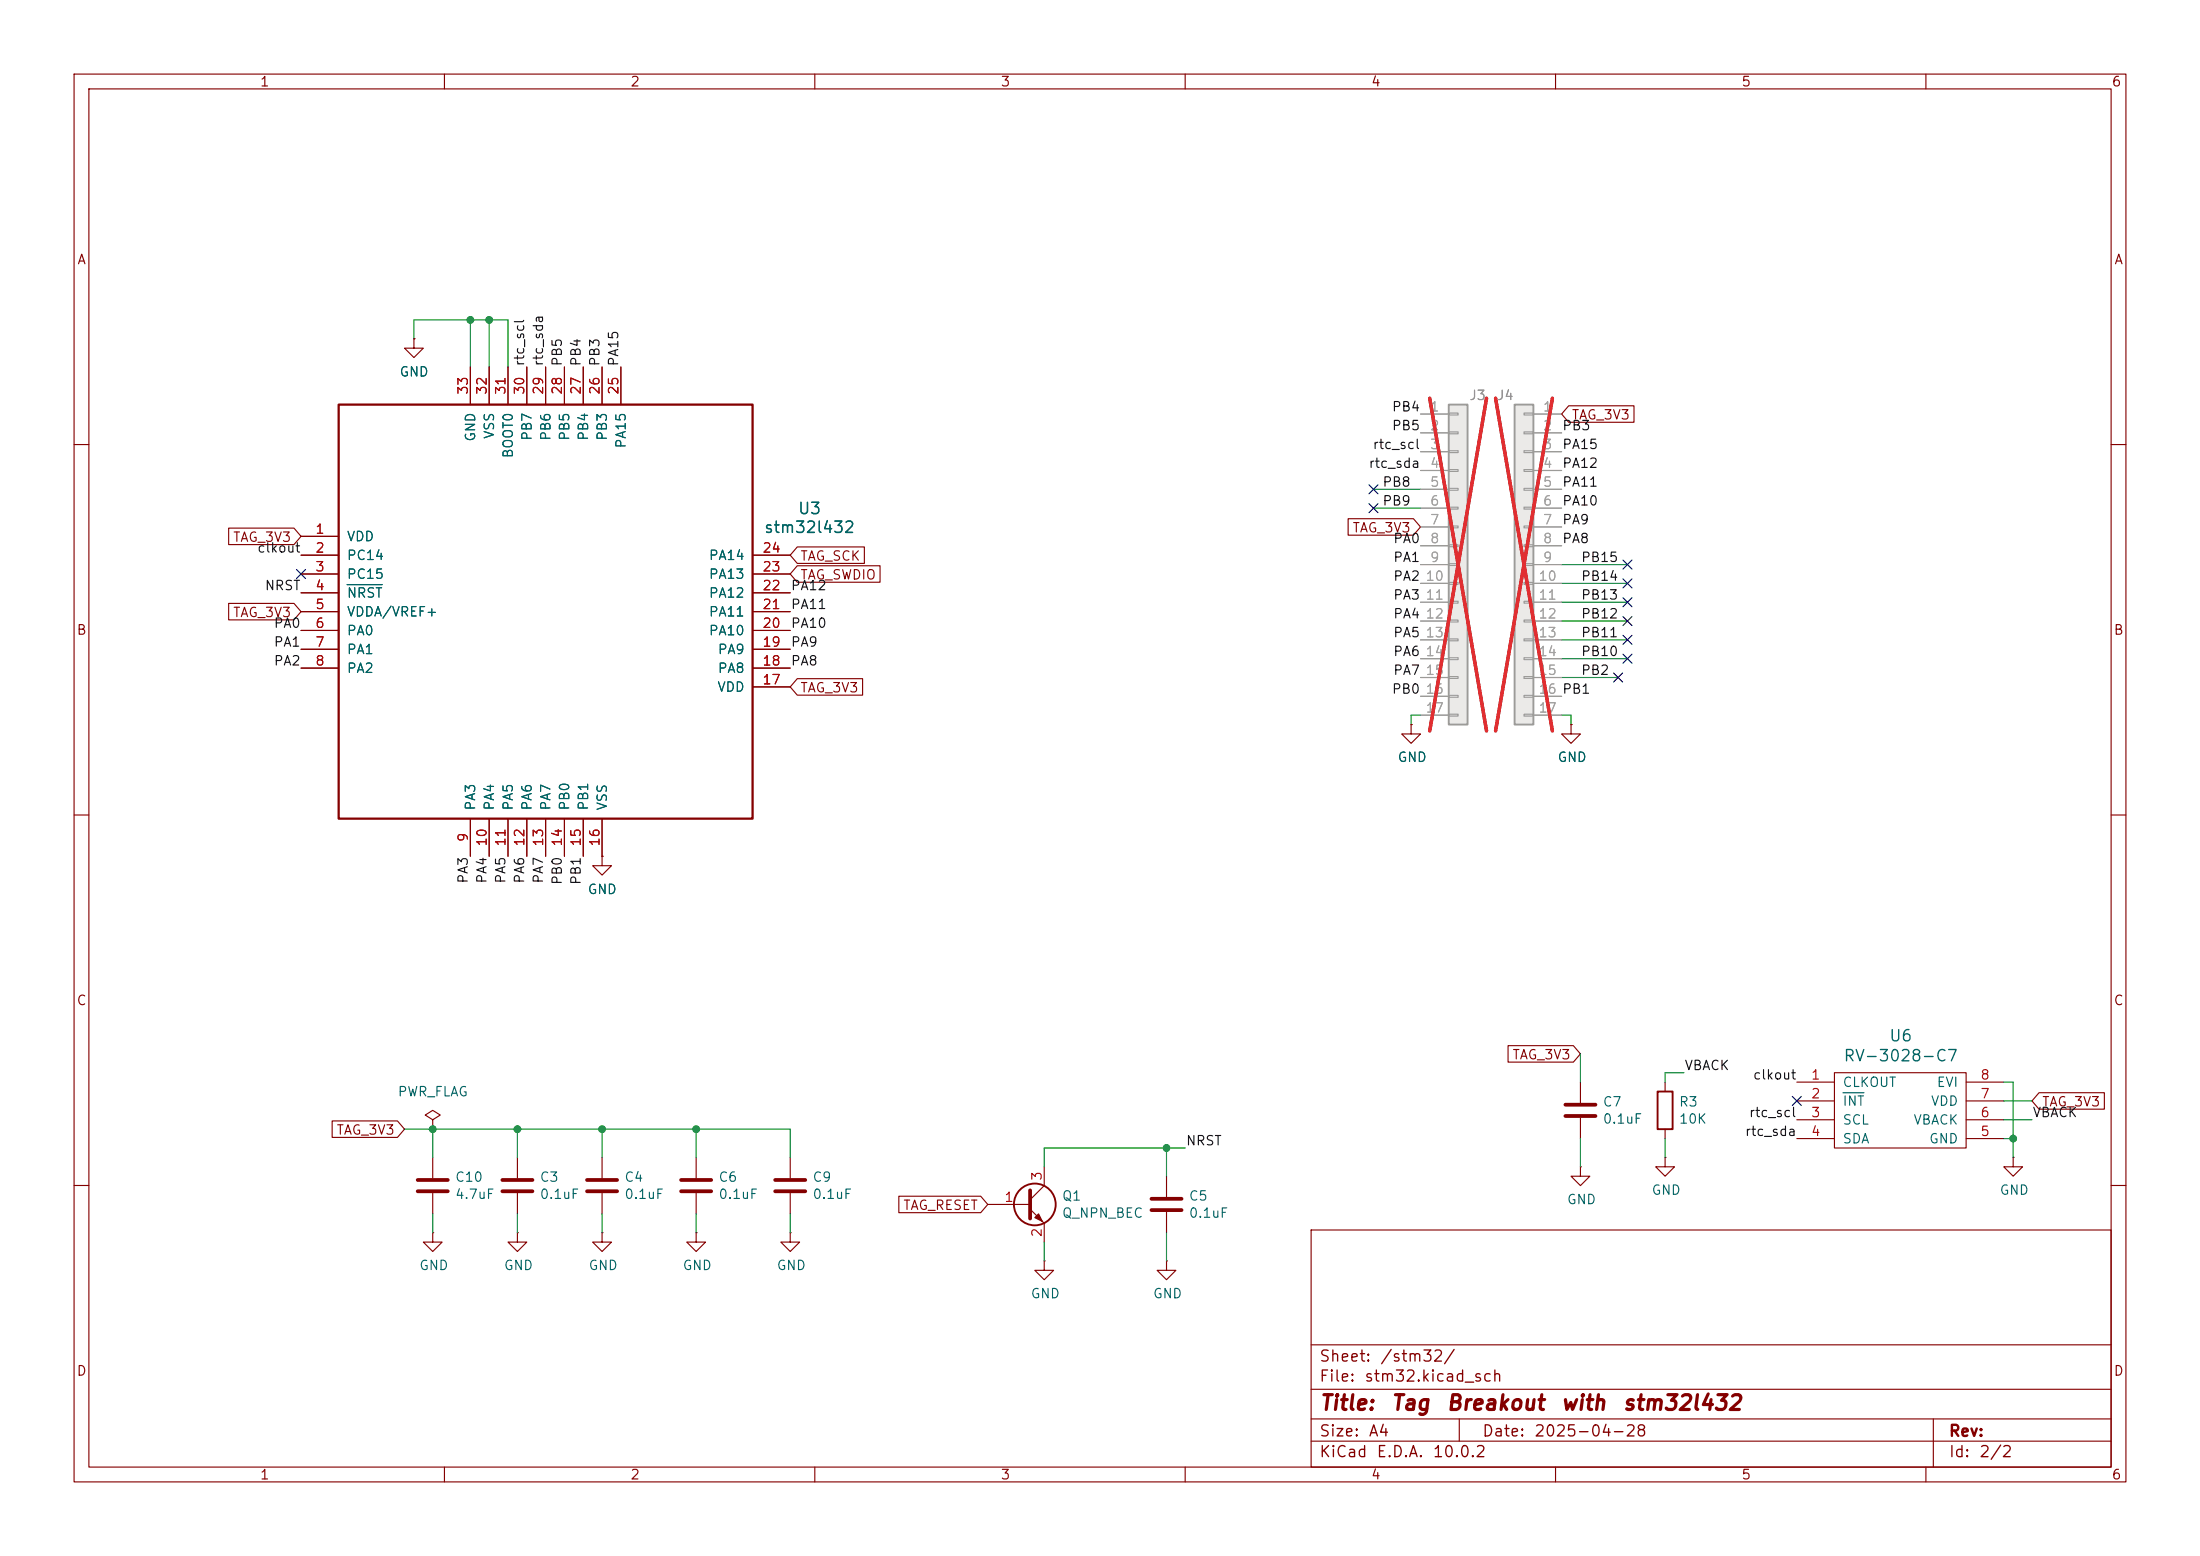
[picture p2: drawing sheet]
<svg xmlns="http://www.w3.org/2000/svg" width="297mm" height="210mm" viewBox="0 0 297 210" stroke-linecap="round" stroke-linejoin="round" font-family="sans-serif">
<g fill="none" stroke="#840000" stroke-width=".15">
<path d="M10 10h277v190h-277zM12 12h273v186h-273zM60 10v2M110 10v2M160 10v2M210 10v2M260 10v2M10 60h2M285 60h2M10 110h2M285 110h2M10 160h2"/>
<path d="M177 166h108v32h-108zM285 160h2M60 198v2M110 198v2M160 198v2M177 194.5h108M177 191.5h108M177 187.5h108M177 181.5h108M197 191.5v3M210 198v2M260 198v2"/>
<path d="M261 191.5v6.5"/>
</g>
<path d="M204.5 54.6h2.5v43.2h-2.5z" fill="#ebeae8"/>
<path d="M204.5 54.6h2.5v43.2h-2.5z" fill="none" stroke="#9c9b98" stroke-width=".25"/>
<g fill="none" stroke="#9c9b98" stroke-width=".15">
<path d="M205.7 55.8h1.3v.2h-1.3zM205.7 58.3h1.3v.2h-1.3zM207 55.9h3.8M207 58.4h3.8M205.7 60.8h1.3v.3h-1.3zM205.7 63.4h1.3v.2h-1.3zM205.7 65.9h1.3v.3h-1.3zM205.7 68.5h1.3v.2h-1.3zM205.7 71h1.3v.2h-1.3zM205.7 73.5h1.3v.3h-1.3zM205.7 76.1h1.3v.2h-1.3zM205.7 78.6h1.3v.3h-1.3z"/>
<path d="M207 61h3.8M207 63.5h3.8M207 66h3.8M207 68.6h3.8M207 71.1h3.8M207 73.7h3.8M207 76.2h3.8M207 78.7h3.8M205.7 81.2h1.3v.2h-1.3zM205.7 83.7h1.3v.2h-1.3zM205.7 86.2h1.3v.3h-1.3zM205.7 88.8h1.3v.2h-1.3z"/>
<path d="M205.7 91.3h1.3v.3h-1.3zM205.7 93.9h1.3v.2h-1.3zM205.7 96.4h1.3v.2h-1.3zM207 81.3h3.8M207 83.8h3.8M207 86.4h3.8M207 88.9h3.8M207 91.4h3.8M207 94h3.8M207 96.5h3.8"/>
</g>
<path d="M201.9 53.8l7.7 44.8M209.6 53.8l-7.7 44.8" fill="none" stroke="#e12e31" stroke-width=".46"/>
<g fill="none" stroke="#840000" stroke-width=".15">
<path d="M55.9 45.7v1.3h1.2l-1.2 1.3-1.3-1.3h1.3M55.9 45.7h.1M63.5 49.5v5.1M66 49.5v5.1M68.6 49.5v5.1M71.1 49.5v5.1M73.7 49.5v5.1M76.2 49.5v5.1M78.7 49.5v5.1M81.3 49.5v5.1M83.8 49.5v5.1M40.6 72.4h5.1"/>
<path d="M40.6 74.9h5.1M40.6 77.5h5.1M101.6 74.9h5.1M101.6 77.5h5.1M40.6 80h5.1M40.6 82.6h5.1M40.6 85.1h5.1M40.6 87.6h5.1M40.6 90.2h5.1M101.6 80h5.1M101.6 82.6h5.1M101.6 85.1h5.1"/>
<path d="M101.6 87.6h5.1M101.6 90.2h5.1M101.6 92.7h5.1M190.5 97.8v1.3h1.3l-1.3 1.2-1.3-1.2h1.3M190.5 97.8h.1M63.5 110.5v5.1M66 110.5v5.1M68.6 110.5v5.1M71.1 110.5v5.1M73.7 110.5v5.1M76.2 110.5v5.1M78.7 110.5v5.1"/>
<path d="M81.3 115.6v1.2h1.2l-1.2 1.3-1.3-1.3h1.3M81.3 115.6h.1M81.3 110.5v5.1M58.4 151.1l1-.6-1-.6-1 .6 1 .6v1.3M58.4 152.4h.1M58.4 156.2v2.8M69.8 156.2v2.8M81.3 156.2v2.8M213.4 157.5v1.3h1.2l-1.2 1.2-1.3-1.2h1.3M213.4 157.5h.1M213.4 146.1v2.7M213.4 150.9v2.8"/>
<path d="M224.8 156.2v1.3h1.3l-1.3 1.3-1.3-1.3h1.3M224.8 156.2h.1M242.6 146.1h5M242.6 148.6h5M242.6 151.1h5M242.6 153.7h5M247.6 144.8h17.8v10.1h-17.8zM265.4 146.1h5.1M265.4 148.6h5.1M265.4 151.1h5.1M265.4 153.7h5.1M58.4 166.4v1.2h1.3l-1.3 1.3-1.3-1.3h1.3"/>
<path d="M58.4 166.4h.1M58.4 161v2.8M69.8 166.4v1.2h1.3l-1.3 1.3-1.2-1.3h1.2M69.8 166.4h.1M69.8 161v2.8M81.3 161v2.8M106.7 166.4v1.2h1.2l-1.2 1.3-1.3-1.3h1.3M106.7 166.4h.1"/>
</g>
<path d="M56.4 159.3h4.1M67.8 159.3h4.1M79.2 159.3h4.1M211.3 149.1h4.1M211.3 150.6h4.1M56.4 160.8h4.1M67.8 160.8h4.1M79.2 160.8h4.1" fill="none" stroke="#840000" stroke-width=".51"/>
<path d="M45.7 54.6h55.9v55.9h-55.9z" fill="none" stroke="#840000" stroke-width=".3"/>
<path d="M46.9 78.9h4.7M248.8 147.5h2.8" fill="none" stroke="#006464" stroke-width=".15"/>
<path d="M195.6 54.6h2.5v43.2h-2.5z" fill="#ebeae8"/>
<path d="M195.6 54.6h2.5v43.2h-2.5z" fill="none" stroke="#9c9b98" stroke-width=".25"/>
<g fill="none" stroke="#9c9b98" stroke-width=".15">
<path d="M191.8 55.9h3.8M191.8 58.4h3.8M195.6 55.8h1.2v.2h-1.2zM195.6 58.3h1.2v.2h-1.2zM207 55.9h3.8M207 58.4h3.8M191.8 61h3.8M191.8 63.5h3.8M191.8 66h3.8M191.8 68.6h3.8M191.8 71.1h3.8M191.8 73.7h3.8"/>
<path d="M191.8 76.2h3.8M191.8 78.7h3.8M195.6 60.8h1.2v.3h-1.2zM195.6 63.4h1.2v.2h-1.2zM195.6 65.9h1.2v.3h-1.2zM195.6 68.5h1.2v.2h-1.2zM195.6 71h1.2v.2h-1.2zM195.6 73.5h1.2v.3h-1.2zM195.6 76.1h1.2v.2h-1.2zM195.6 78.6h1.2v.3h-1.2zM207 61h3.8M207 63.5h3.8"/>
<path d="M207 66h3.8M207 68.6h3.8M207 71.1h3.8M207 73.7h3.8M207 76.2h3.8M207 78.7h3.8M191.8 81.3h3.8M191.8 83.8h3.8M191.8 86.4h3.8M191.8 88.9h3.8M191.8 91.4h3.8M191.8 94h3.8"/>
<path d="M191.8 96.5h3.8M195.6 81.2h1.2v.2h-1.2zM195.6 83.7h1.2v.2h-1.2zM195.6 86.2h1.2v.3h-1.2zM195.6 88.8h1.2v.2h-1.2zM195.6 91.3h1.2v.3h-1.2zM195.6 93.9h1.2v.2h-1.2zM195.6 96.4h1.2v.2h-1.2zM207 81.3h3.8M207 83.8h3.8M207 86.4h3.8M207 88.9h3.8"/>
<path d="M207 91.4h3.8M207 94h3.8M207 96.5h3.8"/>
</g>
<path d="M193 53.8l7.7 44.8M200.7 53.8l-7.7 44.8M201.9 53.8l7.7 44.8M209.6 53.8l-7.7 44.8" fill="none" stroke="#e12e31" stroke-width=".46"/>
<path d="M91.9 159.3h4.1M104.6 159.3h4.1M91.9 160.8h4.1M104.6 160.8h4.1M139.1 160.7v3.8M155.4 161.8h4.1M155.4 163.3h4.1" fill="none" stroke="#840000" stroke-width=".51"/>
<g fill="none" stroke="#840000" stroke-width=".15">
<path d="M55.9 45.7h.1M63.5 49.5v5.1M66 49.5v5.1M68.6 49.5v5.1M71.1 49.5v5.1M73.7 49.5v5.1M76.2 49.5v5.1M78.7 49.5v5.1M81.3 49.5v5.1M83.8 49.5v5.1M211.8 54.8h8.8v2.2h-8.8l-1-1.1zM30.9 71.3h8.8l.9 1.1-.9 1.1h-8.8z"/>
<path d="M40.6 72.4h5.1M40.6 74.9h5.1M40.6 77.5h5.1M101.6 74.9h5.1M101.6 77.5h5.1M107.6 76.4h11.2v2.2h-11.2l-.9-1.1zM107.6 73.8h9.1v2.2h-9.1l-.9-1.1zM182 70h8.8l1 1.1-1 1.1h-8.8zM30.9 81.4h8.8l.9 1.2-.9 1.1h-8.8zM40.6 80h5.1M40.6 82.6h5.1M40.6 85.1h5.1"/>
<path d="M40.6 87.6h5.1M40.6 90.2h5.1M101.6 80h5.1M101.6 82.6h5.1M101.6 85.1h5.1M101.6 87.6h5.1M101.6 90.2h5.1M101.6 92.7h5.1M107.6 91.6h8.9v2.2h-8.9l-.9-1.1zM190.5 97.8h.1M212.1 97.8v1.3h1.3l-1.3 1.2-1.3-1.2h1.3M212.1 97.8h.1"/>
<path d="M63.5 110.5v5.1M66 110.5v5.1M68.6 110.5v5.1M71.1 110.5v5.1M73.7 110.5v5.1M76.2 110.5v5.1M78.7 110.5v5.1M81.3 115.6h.1M81.3 110.5v5.1M44.8 151.3h8.9l.9 1.1-.9 1.1h-8.9zM94 156.2v2.8M106.7 156.2v2.8"/>
<path d="M141 157.5v2.5l-1.9 1.9M157.5 158.8v2.7M203.6 141.1h8.8l1 1.1-1 1.2h-8.8zM224.8 146.1v1.2M224.8 152.4v1.3M271.8 156.2v1.3h1.2l-1.2 1.3-1.3-1.3h1.3M271.8 156.2h.1M275.3 147.5h8.8v2.2h-8.8l-1-1.1zM81.3 166.4v1.2h1.2l-1.2 1.3-1.3-1.3h1.3M81.3 166.4h.1M94 166.4v1.2h1.2l-1.2 1.3-1.3-1.3h1.3M94 166.4h.1"/>
<path d="M94 161v2.8M106.7 161v2.8M121.3 161.4h11.1l.9 1.2-.9 1.1h-11.1zM133.3 162.6h5.8M139.1 163.2l1.9 1.9v2.5M141 170.2v1.3h1.2l-1.2 1.2-1.3-1.2h1.3M141 170.2h.1M157.5 170.2v1.3h1.2l-1.2 1.2-1.3-1.2h1.3M157.5 170.2h.1M157.5 163.6v2.8"/>
</g>
<g fill="none" stroke="#840000" stroke-width=".25">
<path d="M223.8 147.3h2v5.1h-2z"/>
<circle cx="139.7" cy="162.6" r="2.82"/>
</g>
<path d="M139.7 164.3l.5-.5 .5 1z" fill="#840000" stroke="#840000" stroke-width=".15"/>
<g fill="none" stroke="#009600" stroke-width=".15">
<path d="M55.9 45.7v-2.5h12.7v6.3M63.5 43.2v6.3M66 43.2v6.3M185.4 66h6.4M185.4 68.6h6.4M210.8 76.2h8.9M210.8 78.7h8.9M191.8 96.5h-1.3v1.3M210.8 96.5h1.3v1.3M210.8 91.4h7.6M210.8 88.9h8.9M210.8 86.4h8.9"/>
<path d="M210.8 81.3h8.9M210.8 83.8h8.9M54.6 152.4h52.1v3.8M58.4 152.4v3.8M69.8 152.4v3.8M81.3 152.4v3.8M94 152.4v3.8M157.5 154.9v3.9M160 154.9h-19v2.6M213.4 142.2v3.9M213.4 153.7v3.8M224.8 153.7v2.5"/>
<path d="M227.3 144.8h-2.5v1.3M270.5 146.1h1.3v10.1M270.5 151.1h3.8M270.5 148.6h3.8M270.5 153.7h1.3M58.4 163.8v2.6M69.8 163.8v2.6M81.3 163.8v2.6M94 163.8v2.6M106.7 163.8v2.6M141 167.6v2.6M157.5 166.4v3.8"/>
</g>
<g fill="none" stroke="#000084" stroke-width=".15">
<path d="M40 76.9l1.2 1.2M41.2 76.9l-1.2 1.2M184.8 68l1.2 1.2M184.8 65.4l1.2 1.2M186 68l-1.2 1.2M186 65.4l-1.2 1.2M219.1 75.6l1.2 1.2M219.1 78.1l1.2 1.2M220.3 75.6l-1.2 1.2M220.3 78.1l-1.2 1.2M217.8 90.8l1.2 1.2M219 90.8l-1.2 1.2"/>
<path d="M219.1 88.3l1.2 1.2M219.1 80.7l1.2 1.2M219.1 85.8l1.2 1.2M219.1 83.2l1.2 1.2M220.3 88.3l-1.2 1.2M220.3 80.7l-1.2 1.2M220.3 85.8l-1.2 1.2M220.3 83.2l-1.2 1.2M242 148l1.2 1.2M243.2 148l-1.2 1.2"/>
</g>
<path d="M46.9 78.9h4.7" fill="none" stroke="#006464" stroke-width=".15"/>
<g fill="#009600" stroke="#009600" stroke-width=".14">
<circle cx="63.5" cy="43.2" r=".46"/>
<circle cx="66" cy="43.2" r=".46"/>
<circle cx="271.8" cy="153.7" r=".46"/>
<circle cx="157.5" cy="154.9" r=".46"/>
<circle cx="94" cy="152.4" r=".46"/>
<circle cx="58.4" cy="152.4" r=".46"/>
<circle cx="69.8" cy="152.4" r=".46"/>
<circle cx="81.3" cy="152.4" r=".46"/>
</g>
<g font-size="2" fill="#840000">
<text x="178" y="190.8">Title:</text>
<text x="187.7" y="190.8">Tag</text>
<text x="195.1" y="190.8">Breakout</text>
<text x="210.6" y="190.8">with</text>
<text x="218.9" y="190.8">stm32l432</text>
</g>
<g font-size="1.5" fill="#006464">
<text x="107.6" y="69.8">U3</text>
<text x="103" y="72.3">stm32l432</text>
<text x="248.8" y="143.6">RV-3028-C7</text>
<text x="254.9" y="140.9">U6</text>
</g>
<g font-size="1.5" fill="#840000">
<text x="178" y="184.2">Sheet:</text>
<text x="186.2" y="184.2">/stm32/</text>
<text x="178" y="186.9">File:</text>
<text x="184.1" y="186.9">stm32.kicad_sch</text>
<text x="178" y="197.1">KiCad</text>
<text x="178" y="194.3">Size:</text>
<text x="184.7" y="194.3">A4</text>
<text x="185.7" y="197.1">E.D.A.</text>
<text x="193.3" y="197.1">10.0.2</text>
<text x="200" y="194.3">Date:</text>
<text x="207" y="194.3">2025-04-28</text>
<text x="263" y="194.3">Rev:</text>
<text x="263" y="197.1">Id:</text>
<text x="267.1" y="197.1">2/2</text>
</g>
<g font-size="1.3" fill="#840000">
<text x="35" y="12">1</text>
<text x="85" y="12">2</text>
<text x="135" y="12">3</text>
<text x="185" y="12">4</text>
<text x="235" y="12">5</text>
<text x="285" y="12">6</text>
<text x="10.3" y="36">A</text>
<text x="285.3" y="36">A</text>
<text x="212.1" y="56.9">TAG_3V3</text>
<text x="31.4" y="73.5">TAG_3V3</text>
<text x="107.9" y="76">TAG_SCK</text>
<text x="182.5" y="72.2">TAG_3V3</text>
<text x="31.4" y="83.6">TAG_3V3</text>
<text x="107.9" y="78.5">TAG_SWDIO</text>
<text x="10.3" y="86">B</text>
<text x="285.3" y="86">B</text>
<text x="107.9" y="93.8">TAG_3V3</text>
<text x="10.3" y="136">C</text>
<text x="285.3" y="136">C</text>
<text x="204.1" y="143.3">TAG_3V3</text>
<text x="275.6" y="149.7">TAG_3V3</text>
<text x="45.3" y="153.5">TAG_3V3</text>
<text x="121.8" y="163.6">TAG_RESET</text>
<text x="10.3" y="186">D</text>
<text x="285.3" y="186">D</text>
<text x="35" y="200">1</text>
<text x="85" y="200">2</text>
<text x="135" y="200">3</text>
<text x="185" y="200">4</text>
<text x="235" y="200">5</text>
<text x="285" y="200">6</text>
</g>
<g font-size="1.3" fill="#006464">
<text x="53.8" y="51.1">GND</text>
<text x="64.5" y="59.7" transform="rotate(-90 64.5 59.7)">GND</text>
<text x="67" y="59.3" transform="rotate(-90 67 59.3)">VSS</text>
<text x="72.1" y="59.6" transform="rotate(-90 72.1 59.6)">PB7</text>
<text x="74.6" y="59.6" transform="rotate(-90 74.6 59.6)">PB6</text>
<text x="77.2" y="59.6" transform="rotate(-90 77.2 59.6)">PB5</text>
<text x="79.7" y="59.6" transform="rotate(-90 79.7 59.6)">PB4</text>
<text x="82.3" y="59.6" transform="rotate(-90 82.3 59.6)">PB3</text>
<text x="69.6" y="61.9" transform="rotate(-90 69.6 61.9)">BOOT0</text>
<text x="84.8" y="60.6" transform="rotate(-90 84.8 60.6)">PA15</text>
<text x="46.7" y="73.4">VDD</text>
<text x="46.7" y="75.9">PC14</text>
<text x="95.6" y="75.9">PA14</text>
<text x="46.7" y="78.4">PC15</text>
<text x="46.7" y="81">NRST</text>
<text x="46.7" y="83.5">VDDA/VREF+</text>
<text x="95.6" y="83.5">PA11</text>
<text x="95.6" y="81">PA12</text>
<text x="95.6" y="78.4">PA13</text>
<text x="46.7" y="86.1">PA0</text>
<text x="46.7" y="88.6">PA1</text>
<text x="95.6" y="86.1">PA10</text>
<text x="96.8" y="88.6">PA9</text>
<text x="46.7" y="91.1">PA2</text>
<text x="96.8" y="93.7">VDD</text>
<text x="96.8" y="91.1">PA8</text>
<text x="188.6" y="103.2">GND</text>
<text x="210.2" y="103.2">GND</text>
<text x="64.5" y="109.5" transform="rotate(-90 64.5 109.5)">PA3</text>
<text x="67" y="109.5" transform="rotate(-90 67 109.5)">PA4</text>
<text x="69.6" y="109.5" transform="rotate(-90 69.6 109.5)">PA5</text>
<text x="72.1" y="109.5" transform="rotate(-90 72.1 109.5)">PA6</text>
<text x="74.6" y="109.5" transform="rotate(-90 74.6 109.5)">PA7</text>
<text x="77.2" y="109.5" transform="rotate(-90 77.2 109.5)">PB0</text>
<text x="79.7" y="109.5" transform="rotate(-90 79.7 109.5)">PB1</text>
<text x="82.3" y="109.5" transform="rotate(-90 82.3 109.5)">VSS</text>
<text x="79.2" y="121">GND</text>
<text x="53.6" y="148.3">PWR_FLAG</text>
<text x="216.3" y="149.7">C7</text>
<text x="226.6" y="149.7">R3</text>
<text x="248.7" y="147">CLKOUT</text>
<text x="248.7" y="149.6">INT</text>
<text x="260.6" y="149.6">VDD</text>
<text x="261.4" y="147">EVI</text>
<text x="216.3" y="152">0.1uF</text>
<text x="226.6" y="152">10K</text>
<text x="248.7" y="152.1">SCL</text>
<text x="248.7" y="154.6">SDA</text>
<text x="258.2" y="152.1">VBACK</text>
<text x="260.3" y="154.6">GND</text>
<text x="61.4" y="159.8">C10</text>
<text x="72.8" y="159.8">C3</text>
<text x="84.2" y="159.8">C4</text>
<text x="96.9" y="159.8">C6</text>
<text x="109.6" y="159.8">C9</text>
<text x="222.9" y="161.6">GND</text>
<text x="269.9" y="161.6">GND</text>
<text x="61.4" y="162.1">4.7uF</text>
<text x="72.8" y="162.1">0.1uF</text>
<text x="84.2" y="162.1">0.1uF</text>
<text x="96.9" y="162.1">0.1uF</text>
<text x="109.6" y="162.1">0.1uF</text>
<text x="143.3" y="164.7">Q_NPN_BEC</text>
<text x="143.3" y="162.4">Q1</text>
<text x="160.4" y="162.4">C5</text>
<text x="160.4" y="164.7">0.1uF</text>
<text x="211.5" y="162.8">GND</text>
<text x="56.5" y="171.7">GND</text>
<text x="67.9" y="171.7">GND</text>
<text x="79.4" y="171.7">GND</text>
<text x="92.1" y="171.7">GND</text>
<text x="104.8" y="171.7">GND</text>
<text x="139.1" y="175.5">GND</text>
<text x="155.6" y="175.5">GND</text>
</g>
<g font-size="1.3" fill="#a90000">
<text x="63.5" y="53.4" transform="rotate(-90 63.5 53.4)">33</text>
<text x="66" y="53.4" transform="rotate(-90 66 53.4)">32</text>
<text x="68.6" y="53.4" transform="rotate(-90 68.6 53.4)">31</text>
<text x="71.1" y="53.4" transform="rotate(-90 71.1 53.4)">30</text>
<text x="73.6" y="53.4" transform="rotate(-90 73.6 53.4)">29</text>
<text x="76.2" y="53.4" transform="rotate(-90 76.2 53.4)">28</text>
<text x="78.7" y="53.4" transform="rotate(-90 78.7 53.4)">27</text>
<text x="81.3" y="53.4" transform="rotate(-90 81.3 53.4)">26</text>
<text x="83.8" y="53.4" transform="rotate(-90 83.8 53.4)">25</text>
<text x="42.5" y="72.4">1</text>
<text x="42.5" y="74.9">2</text>
<text x="42.5" y="77.4">3</text>
<text x="102.8" y="77.4">23</text>
<text x="102.8" y="74.9">24</text>
<text x="42.5" y="80">4</text>
<text x="42.5" y="82.5">5</text>
<text x="102.8" y="82.5">21</text>
<text x="102.8" y="80">22</text>
<text x="42.5" y="85.1">6</text>
<text x="42.5" y="87.6">7</text>
<text x="102.8" y="87.6">19</text>
<text x="102.8" y="85.1">20</text>
<text x="42.5" y="90.1">8</text>
<text x="102.8" y="92.7">17</text>
<text x="102.8" y="90.1">18</text>
<text x="63.5" y="113.7" transform="rotate(-90 63.5 113.7)">9</text>
<text x="66" y="114.3" transform="rotate(-90 66 114.3)">10</text>
<text x="68.6" y="114.3" transform="rotate(-90 68.6 114.3)">11</text>
<text x="71.1" y="114.3" transform="rotate(-90 71.1 114.3)">12</text>
<text x="73.6" y="114.3" transform="rotate(-90 73.6 114.3)">13</text>
<text x="76.2" y="114.3" transform="rotate(-90 76.2 114.3)">14</text>
<text x="78.7" y="114.3" transform="rotate(-90 78.7 114.3)">15</text>
<text x="81.3" y="114.3" transform="rotate(-90 81.3 114.3)">16</text>
<text x="244.4" y="146">1</text>
<text x="244.4" y="148.6">2</text>
<text x="267.3" y="148.6">7</text>
<text x="267.3" y="146">8</text>
<text x="244.4" y="151.1">3</text>
<text x="244.4" y="153.6">4</text>
<text x="267.3" y="153.6">5</text>
<text x="267.3" y="151.1">6</text>
<text x="140.9" y="159.5" transform="rotate(-90 140.9 159.5)">3</text>
<text x="135.5" y="162.5">1</text>
<text x="140.9" y="167.1" transform="rotate(-90 140.9 167.1)">2</text>
</g>
<g font-size="1.3" fill="#0f0f0f">
<text x="71.1" y="49.5" transform="rotate(-90 71.1 49.5)">rtc_scl</text>
<text x="73.6" y="49.5" transform="rotate(-90 73.6 49.5)">rtc_sda</text>
<text x="76.2" y="49.5" transform="rotate(-90 76.2 49.5)">PB5</text>
<text x="78.7" y="49.5" transform="rotate(-90 78.7 49.5)">PB4</text>
<text x="81.2" y="49.5" transform="rotate(-90 81.2 49.5)">PB3</text>
<text x="83.8" y="49.5" transform="rotate(-90 83.8 49.5)">PA15</text>
<text x="187.8" y="55.8">PB4</text>
<text x="187.8" y="58.4">PB5</text>
<text x="210.8" y="58.4">PB3</text>
<text x="184.7" y="63.5">rtc_sda</text>
<text x="185.2" y="60.9">rtc_scl</text>
<text x="210.8" y="60.9">PA15</text>
<text x="210.8" y="63.5">PA12</text>
<text x="186.5" y="66">PB8</text>
<text x="186.5" y="68.5">PB9</text>
<text x="210.8" y="71.1">PA9</text>
<text x="210.8" y="66">PA11</text>
<text x="210.8" y="68.5">PA10</text>
<text x="34.6" y="74.9">clkout</text>
<text x="188" y="73.6">PA0</text>
<text x="188" y="76.2">PA1</text>
<text x="210.8" y="73.6">PA8</text>
<text x="213.4" y="76.2">PB15</text>
<text x="35.7" y="80">NRST</text>
<text x="106.7" y="80">PA12</text>
<text x="106.7" y="82.5">PA11</text>
<text x="188" y="83.8">PA4</text>
<text x="188" y="78.7">PA2</text>
<text x="188" y="81.2">PA3</text>
<text x="213.4" y="78.7">PB14</text>
<text x="213.4" y="81.2">PB13</text>
<text x="213.4" y="83.8">PB12</text>
<text x="36.9" y="87.6">PA1</text>
<text x="36.9" y="85.1">PA0</text>
<text x="106.7" y="85.1">PA10</text>
<text x="106.7" y="87.6">PA9</text>
<text x="188" y="88.9">PA6</text>
<text x="188" y="86.3">PA5</text>
<text x="213.4" y="88.9">PB10</text>
<text x="213.4" y="86.3">PB11</text>
<text x="36.9" y="90.1">PA2</text>
<text x="106.7" y="90.1">PA8</text>
<text x="187.8" y="93.9">PB0</text>
<text x="188" y="91.4">PA7</text>
<text x="213.4" y="91.4">PB2</text>
<text x="63.5" y="119.3" transform="rotate(-90 63.5 119.3)">PA3</text>
<text x="66" y="119.3" transform="rotate(-90 66 119.3)">PA4</text>
<text x="68.5" y="119.3" transform="rotate(-90 68.5 119.3)">PA5</text>
<text x="71.1" y="119.3" transform="rotate(-90 71.1 119.3)">PA6</text>
<text x="73.6" y="119.3" transform="rotate(-90 73.6 119.3)">PA7</text>
<text x="76.2" y="119.5" transform="rotate(-90 76.2 119.5)">PB0</text>
<text x="78.7" y="119.5" transform="rotate(-90 78.7 119.5)">PB1</text>
<text x="227.3" y="144.7">VBACK</text>
<text x="236.6" y="146">clkout</text>
<text x="160" y="154.9">NRST</text>
<text x="235.5" y="153.6">rtc_sda</text>
<text x="236" y="151.1">rtc_scl</text>
<text x="274.3" y="151.1">VBACK</text>
</g>
<g font-size="1.3" fill="#a5a4a2">
<text x="193" y="55.9">1</text>
<text x="193" y="58.4">2</text>
<text x="208.2" y="55.9">1</text>
<text x="208.2" y="58.4">2</text>
<text x="193" y="60.9">3</text>
<text x="193" y="63.5">4</text>
<text x="208.2" y="60.9">3</text>
<text x="208.2" y="63.5">4</text>
<text x="193" y="66">5</text>
<text x="193" y="68.6">6</text>
<text x="193" y="71.1">7</text>
<text x="208.2" y="66">5</text>
<text x="208.2" y="68.6">6</text>
<text x="208.2" y="71.1">7</text>
<text x="193" y="73.6">8</text>
<text x="193" y="76.2">9</text>
<text x="208.2" y="73.6">8</text>
<text x="208.2" y="76.2">9</text>
<text x="192.4" y="78.7">10</text>
<text x="192.4" y="81.3">11</text>
<text x="192.4" y="83.8">12</text>
<text x="207.6" y="78.7">10</text>
<text x="207.6" y="81.3">11</text>
<text x="207.6" y="83.8">12</text>
<text x="192.4" y="86.3">13</text>
<text x="192.4" y="88.9">14</text>
<text x="207.6" y="86.3">13</text>
<text x="207.6" y="88.9">14</text>
<text x="192.4" y="91.4">15</text>
<text x="192.4" y="94">16</text>
<text x="207.6" y="91.4">15</text>
<text x="207.6" y="94">16 PB1</text>
<text x="207.6" y="94">16</text>
<text x="192.4" y="96.5">17</text>
<text x="207.6" y="96.5">17</text>
</g>
<g font-size="1.3" fill="#939391">
<text x="198.3" y="54.3">J3</text>
<text x="202" y="54.3">J4</text>
</g>
</svg>
